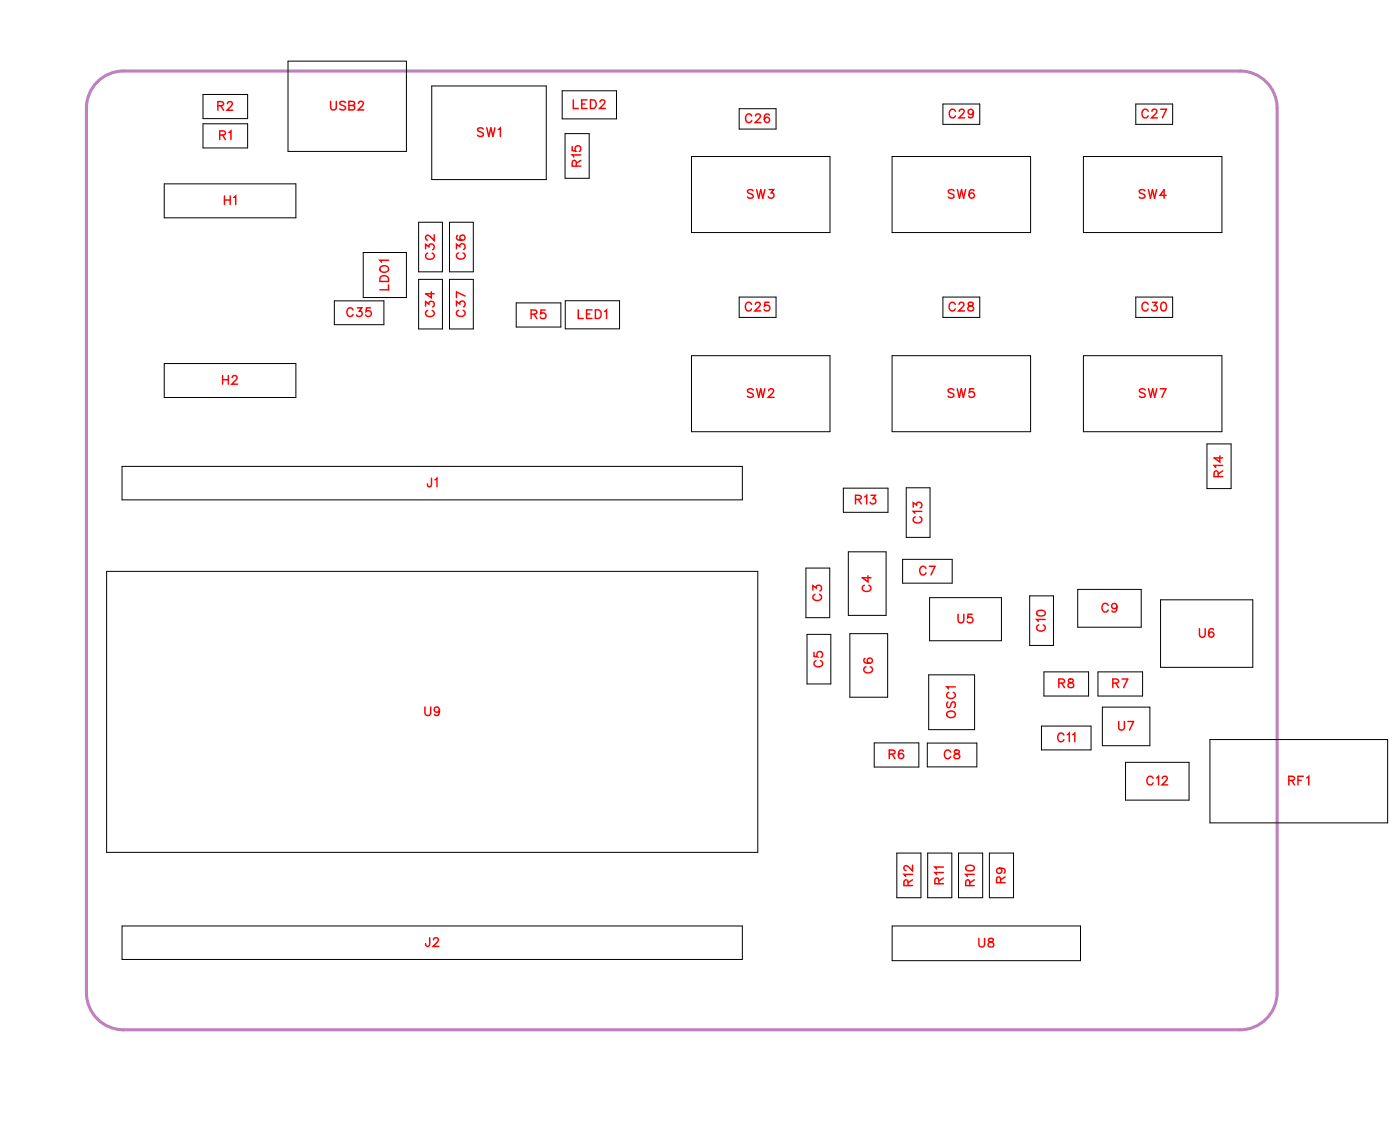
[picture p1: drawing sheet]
<svg xmlns="http://www.w3.org/2000/svg" width="115mm" height="92mm" viewBox="0 0 115 92" stroke-linecap="round" stroke-linejoin="round" font-family="sans-serif">
<path d="M8.3 6.5l.5-.3 .7-.3 .7-.1h91.9a3 3 0 0 1 3 3.1v72.8a3 3 0 0 1-3 3h-91.9a3 3 0 0 1-3.1-3v-72.8a3 3 0 0 1 1.2-2.4z" fill="none" stroke="#bf80bf" stroke-width=".25"/>
<g fill="none" stroke="#000" stroke-width=".08">
<path d="M13.5 15.1h10.9v2.8h-10.9zM16.7 7.8h3.7v2h-3.7zM16.7 10.2h3.7v2h-3.7zM23.7 5h9.8v7.5h-9.8zM34.5 18.3h1.9v4.1h-1.9zM35.5 7.1h9.5v7.7h-9.5zM37 18.3h2v4.1h-2zM46.3 7.5h4.4v2.3h-4.4zM46.5 11h2v3.7h-2zM56.9 12.9h11.4v6.2h-11.4zM60.8 8.9h3.1v1.7h-3.1zM73.4 12.9h11.4v6.2h-11.4z"/>
<path d="M77.6 8.6h3v1.6h-3zM89.2 12.9h11.4v6.2h-11.4zM93.5 8.6h3v1.6h-3zM10 38.4h51.1v2.7h-51.1zM13.5 29.9h10.9v2.8h-10.9zM27.5 24.7h4.1v2h-4.1zM29.9 20.8h3.5v3.7h-3.5zM34.5 23h1.9v4.1h-1.9zM37 23h2v4.1h-2zM42.5 24.9h3.7v2h-3.7zM46.5 24.7h4.5v2.4h-4.5zM56.9 29.3h11.4v6.2h-11.4z"/>
<path d="M60.8 24.4h3.1v1.7h-3.1zM73.4 29.3h11.4v6.2h-11.4zM77.6 24.4h3v1.7h-3zM89.2 29.3h11.4v6.2h-11.4zM93.5 24.4h3v1.7h-3zM99.3 36.5h2v3.7h-2zM8.8 47h53.6v23.1h-53.6zM66.3 46.7h2v4.1h-2zM66.4 52.2h2v4.1h-2zM69.4 40.2h3.7v1.9h-3.7zM69.8 45.4h3.1v5.2h-3.1zM69.9 52.1h3.2v5.3h-3.2z"/>
<path d="M74.3 46h4.1v2h-4.1zM74.6 40.1h1.9v4.1h-1.9zM76.4 55.5h3.8v4.5h-3.8zM76.5 49.2h5.9v3.5h-5.9zM84.7 49h2v4.1h-2zM85.7 59.7h4.1v2h-4.1zM85.9 55.3h3.7v2h-3.7zM88.7 48.5h5.2v3.1h-5.2zM90.4 55.3h3.6v2h-3.6zM90.7 58.2h3.9v3.1h-3.9zM95.5 49.3h7.6v5.6h-7.6zM10 76.2h51.1v2.7h-51.1z"/>
<path d="M72 61.1h3.6v2h-3.6zM73.4 76.2h15.5v2.8h-15.5zM73.8 70.2h2v3.6h-2zM76.3 61.1h4.1v2h-4.1zM76.4 70.2h1.9v3.6h-1.9zM78.9 70.2h2v3.6h-2zM81.4 70.2h2v3.6h-2zM92.6 62.7h5.3v3.1h-5.3zM99.6 60.8h14.6v6.9h-14.6z"/>
</g>
<g fill="none" stroke="#f00" stroke-width=".12">
<path d="M17.9 8.7h.4l.1-.2-.2-.1h-.3v.7M18.1 11.1h.4l.1-.2-.2-.1h-.3v.7M18.2 8.7l.2 .4M18.3 11.1l.3 .4M18.5 16.1v.7M18.5 16.5h.4M18.7 8.5l.2-.1h.1l.1 .1-.1 .2-.3 .4h.5M18.8 10.9l.2-.1v.7M18.9 16.1v.7M19.2 16.2l.2-.1v.7M27.2 8.3v.5l.2 .2 .2-.1 .1-.6M28.4 8.4l-.1-.1-.3 .1v.2l.4 .2v.1l-.1 .1-.3-.1"/>
<path d="M28.7 8.7h.5v.2l-.2 .1h-.3v-.7l.5 .1v.2l-.2 .1M29.5 8.5l.1-.2h.2l.1 .2-.1 .2-.3 .3h.4M35.7 19.3v.5l-.3-.4-.2-.1-.2 .2v.1l.2 .2M37.7 19.4h-.1a.35 .35 0 0 0 .3 .4 .35 .35 0 0 0 .4-.2 .22 .22 0 0 0-.2-.3 .22 .22 0 0 0-.3 .2 .22 .22 0 0 0 .2 .3M39.8 10.6l-.2-.1-.3 .1 .1 .2 .4 .2v.1l-.2 .1-.3-.1M40.1 10.5l.1 .7 .2-.7 .2 .7 .1-.7M41 10.7l.2-.2v.7M47.1 12.1v.3h.3a.25 .25 0 0 1 0-.3 .25 .25 0 0 1 .4 0 .25 .25 0 0 1-.1 .4M47.2 8.2v.7h.4M47.4 13.7v-.4l-.2-.1-.1 .2v.3h.7M47.8 12.7h-.7l.1 .2M47.8 13.2l-.4 .2"/>
<path d="M47.9 8.6h.2M48.3 8.2h-.4v.7h.4M48.6 8.2h.2a.38 .38 0 0 1 .3 .4 .38 .38 0 0 1-.3 .3h-.2zM49.4 8.4l.1-.2h.2l.1 .2-.1 .2-.3 .3h.4M61.9 9.5a.26 .26 0 0 0-.3-.1 .26 .26 0 0 0-.2 .2v.2a.26 .26 0 0 0 .2 .3 .26 .26 0 0 0 .3-.2M62 15.7l-.2-.1-.3 .1 .1 .2 .4 .2v.1l-.2 .1-.3-.1M62.2 9.5l.1-.1h.2l.1 .1-.1 .2-.3 .4h.4M62.3 15.6l.1 .7 .2-.7 .2 .7 .2-.7M63.3 15.6h.4l-.2 .3a.24 .24 0 0 1 .1 .4 .24 .24 0 0 1-.4-.1M63.3 9.5v-.1a.35 .35 0 0 0-.4 .3 .35 .35 0 0 0 .2 .4 .22 .22 0 0 0 .2-.2 .22 .22 0 0 0-.2-.3 .22 .22 0 0 0-.2 .2M78.5 15.7l-.1-.1-.4 .1 .1 .2 .4 .1v.2l-.1 .1-.4-.1M78.6 9.2a.26 .26 0 0 0-.3-.2 .26 .26 0 0 0-.2 .3v.1a.26 .26 0 0 0 .2 .3 .26 .26 0 0 0 .3-.2"/>
<path d="M78.8 15.6l.2 .7 .1-.7 .2 .7 .2-.7M79 9.2l.1-.2h.1l.2 .1-.1 .3-.4 .3h.5M80.1 9.2a.22 .22 0 0 1-.3 .2 .22 .22 0 0 1-.1-.3 .22 .22 0 0 1 .4 0v.1a.34 .34 0 0 1-.3 .5l-.1-.1M80.2 15.7l-.1-.1a.35 .35 0 0 0-.4 .3 .35 .35 0 0 0 .3 .4 .22 .22 0 0 0 .2-.2 .22 .22 0 0 0-.2-.2 .22 .22 0 0 0-.2 .2M94.2 15.7l-.1-.1-.3 .1v.2l.4 .2v.1l-.1 .1-.3-.1M94.5 9.2a.26 .26 0 0 0-.3-.2 .26 .26 0 0 0-.2 .3v.1a.26 .26 0 0 0 .2 .3 .26 .26 0 0 0 .3-.2M94.5 15.6l.2 .7 .2-.7 .1 .7 .2-.7M94.8 9.2l.1-.2h.2l.1 .1-.1 .3-.3 .3h.5M95.5 9h.5l-.3 .7M96 16.1h-.5l.3-.5v.7M18.3 30.9v.7M18.3 31.2h.5"/>
<path d="M18.8 30.9v.7M19.1 31.1l.1-.2h.2l.1 .1-.1 .3-.3 .3h.4M29.1 25.5a.26 .26 0 0 0-.3-.2 .26 .26 0 0 0-.2 .3v.2a.26 .26 0 0 0 .2 .2 .26 .26 0 0 0 .3-.1M29.4 25.3h.4l-.2 .3a.24 .24 0 0 1 .2 .4 .25 .25 0 0 1-.5-.1M30.5 25.3h-.3l-.1 .3a.25 .25 0 0 1 .4 0 .25 .25 0 0 1 0 .4 .25 .25 0 0 1-.4-.1M31.4 22.7h.1h.4l.1 .5h-.7zM31.4 21.9a.35 .35 0 0 1 .4 0 .35 .35 0 0 1 .1 .4 .33 .33 0 0 1-.4 .1 .33 .33 0 0 1-.1-.5zM32 21.4h-.7l.1 .2M32 23.4v.4h-.7M35 20.5v-.4l.3 .2a.24 .24 0 0 1 .4-.2 .24 .24 0 0 1-.1 .4M35 25.2v-.4l.3 .2a.24 .24 0 0 1 .4-.2 .25 .25 0 0 1-.1 .5M35.2 20.8a.26 .26 0 0 0-.2 .3 .26 .26 0 0 0 .3 .2h.2a.26 .26 0 0 0 .2-.2 .26 .26 0 0 0-.1-.3"/>
<path d="M35.2 25.5a.26 .26 0 0 0-.2 .3 .26 .26 0 0 0 .3 .2h.2a.26 .26 0 0 0 .2-.2 .26 .26 0 0 0-.1-.3M35.5 24v.5l-.5-.3h.7M35.5 39.3v.7h-.3v-.2M35.8 39.5l.2-.2v.7M37.6 20.5v-.4l.2 .2a.24 .24 0 0 1 .4-.2 .24 .24 0 0 1-.1 .4M37.6 25.2v-.4l.2 .2a.24 .24 0 0 1 .4-.2 .24 .24 0 0 1-.1 .4M37.7 20.8a.26 .26 0 0 0-.1 .3 .26 .26 0 0 0 .2 .2h.2a.26 .26 0 0 0 .3-.2 .26 .26 0 0 0-.2-.3M37.7 25.5a.26 .26 0 0 0-.1 .3 .26 .26 0 0 0 .2 .2h.2a.26 .26 0 0 0 .3-.2 .26 .26 0 0 0-.2-.3M38.3 24.4l-.7-.4v.5M43.7 25.8h.4l.1-.2-.2-.1h-.3v.7M43.9 25.8l.3 .4M44.9 25.5h-.4v.3a.25 .25 0 0 1 .4 0 .25 .25 0 0 1-.1 .4 .25 .25 0 0 1-.3-.1"/>
<path d="M47.6 25.5v.7h.4M48.3 25.8h.2M48.7 25.5h-.4v.7h.4M49 25.5h.2a.38 .38 0 0 1 .3 .3 .38 .38 0 0 1-.3 .4h-.2zM49.8 25.6l.1-.1v.7M61.9 25a.26 .26 0 0 0-.3-.1 .26 .26 0 0 0-.3 .2v.2a.26 .26 0 0 0 .3 .3 .26 .26 0 0 0 .3-.2M62 32.1l-.2-.1-.3 .1 .1 .2 .4 .2v.1l-.2 .1-.3-.1M62.2 25l.1-.1h.1l.2 .1-.1 .2-.4 .4h.5M62.3 32l.1 .7 .2-.7 .2 .7 .2-.7M63.3 32.2l.1-.2h.1l.2 .1-.1 .3-.4 .3h.5M63.3 24.9h-.3l-.1 .3a.25 .25 0 0 1 .4 0 .25 .25 0 0 1 0 .3 .25 .25 0 0 1-.4-.1M78.5 32.1l-.2-.1-.3 .1 .1 .2 .4 .1v.2l-.2 .1-.3-.1"/>
<path d="M78.6 25a.26 .26 0 0 0-.3-.1 .26 .26 0 0 0-.2 .2v.2a.26 .26 0 0 0 .2 .3 .26 .26 0 0 0 .3-.2M78.8 32l.2 .7 .1-.7 .2 .7 .2-.7M78.9 25l.2-.1h.1l.1 .1-.1 .2-.3 .4h.5M79.7 24.9v.2l.3 .1 .1 .1a.24 .24 0 0 1-.2 .3 .24 .24 0 0 1-.2-.3l.4-.3v-.1zM80.1 32h-.3v.3a.25 .25 0 0 1 .4 0 .25 .25 0 0 1-.1 .4 .25 .25 0 0 1-.4-.1M94.3 32.1l-.2-.1-.3 .1v.2l.5 .2v.1l-.2 .1-.3-.1M94.5 25a.26 .26 0 0 0-.3-.1 .26 .26 0 0 0-.2 .2v.2a.26 .26 0 0 0 .2 .3 .26 .26 0 0 0 .3-.2M94.5 32l.2 .7 .2-.7 .1 .7 .2-.7M94.8 24.9h.4l-.2 .2a.24 .24 0 0 1 .2 .4 .24 .24 0 0 1-.4-.1M95.5 32h.5l-.4 .7M95.6 24.9h.1a.37 .37 0 0 1 .3 .3 .37 .37 0 0 1-.3 .4 .45 .45 0 0 1-.1-.7zM100.3 39.2l-.1-.4-.1-.1-.2 .2v.3h.7"/>
<path d="M100.4 37.5v.5l-.5-.3h.7M100.6 38.3h-.7l.2 .2M100.6 38.7l-.3 .3M35 58.2v.5l.2 .2 .2-.1v-.6M36.2 58.4a.22 .22 0 0 1-.3 .2 .22 .22 0 0 1-.1-.4 .22 .22 0 0 1 .3 .1l.1 .1a.34 .34 0 0 1-.3 .5l-.1-.1M66.9 48.5v-.3l.3 .2a.24 .24 0 0 1 .4-.2 .24 .24 0 0 1-.1 .4M67 53.7v.3h.3a.25 .25 0 0 1 0-.3 .25 .25 0 0 1 .4 0 .25 .25 0 0 1-.1 .4M67.1 48.9a.26 .26 0 0 0-.2 .3 .26 .26 0 0 0 .3 .2h.1a.26 .26 0 0 0 .3-.2 .26 .26 0 0 0-.2-.3M67.2 54.3a.26 .26 0 0 0-.2 .3 .26 .26 0 0 0 .3 .3h.1a.26 .26 0 0 0 .3-.3 .26 .26 0 0 0-.2-.3M70.4 41.1l.4-.1 .1-.1-.2-.2h-.3v.8M70.6 41.1l.3 .4M71.1 48.1a.26 .26 0 0 0-.1 .3 .26 .26 0 0 0 .2 .3h.2a.26 .26 0 0 0 .3-.3 .26 .26 0 0 0-.2-.3"/>
<path d="M71.2 40.9l.1-.2v.8M71.2 54.2h-.1a.35 .35 0 0 0 .3 .4 .35 .35 0 0 0 .4-.2 .22 .22 0 0 0-.2-.3 .22 .22 0 0 0-.2 .2 .22 .22 0 0 0 .2 .3M71.3 54.8a.26 .26 0 0 0-.2 .3 .26 .26 0 0 0 .3 .3h.1a.26 .26 0 0 0 .3-.3 .26 .26 0 0 0-.2-.3M71.4 47.4v.5l-.4-.4h.7M71.7 40.7h.4l-.2 .3a.24 .24 0 0 1 .1 .4 .24 .24 0 0 1-.4-.1M75.2 41.7v-.4l.2 .2a.24 .24 0 0 1 .4-.1 .24 .24 0 0 1-.1 .4M75.3 42.5a.26 .26 0 0 0-.1 .3 .26 .26 0 0 0 .2 .2h.2a.26 .26 0 0 0 .3-.2 .26 .26 0 0 0-.2-.3M75.9 42.1h-.7l.1 .1M76.2 46.8a.26 .26 0 0 0-.3-.2 .26 .26 0 0 0-.2 .3v.1a.26 .26 0 0 0 .2 .3 .26 .26 0 0 0 .3-.2M76.5 46.6h.5l-.4 .7M78 58.6a.35 .35 0 0 1 .4-.1 .35 .35 0 0 1 .2 .4 .33 .33 0 0 1-.5 .1 .33 .33 0 0 1-.1-.4zM78 57.7l-.1 .2 .1 .3 .2-.1 .2-.4h.1l.1 .2-.1 .3"/>
<path d="M78.1 57a.26 .26 0 0 0-.2 .2 .26 .26 0 0 0 .3 .3h.2a.26 .26 0 0 0 .2-.3 .26 .26 0 0 0-.1-.2M78.6 56.5h-.7l.2 .2M78.9 50.5v.5l.2 .2 .2-.1v-.6M80 50.5h-.3l-.1 .3a.25 .25 0 0 1 .4 0 .25 .25 0 0 1 0 .4 .25 .25 0 0 1-.4-.1M85.4 50.3l.2-.1a.3 .3 0 0 1 .4 .3 .38 .38 0 0 1-.3 .2 .38 .38 0 0 1-.4-.3zM85.5 51.4a.26 .26 0 0 0-.2 .3 .26 .26 0 0 0 .3 .2h.2a.26 .26 0 0 0 .2-.2 .26 .26 0 0 0-.1-.3M86 51h-.7l.2 .1M87.1 56.2h.5v-.2l-.2-.1h-.3v.7M87.4 56.2l.2 .4M88 55.9v.2l.3 .1 .1 .1a.24 .24 0 0 1-.3 .3 .24 .24 0 0 1-.2-.3l.4-.3v-.1zM91.2 49.8a.26 .26 0 0 0-.3-.2 .26 .26 0 0 0-.2 .3v.2a.26 .26 0 0 0 .2 .2 .26 .26 0 0 0 .3-.1M91.6 56.2h.4l.1-.2-.2-.1h-.3v.7"/>
<path d="M91.8 56.2l.3 .4M91.9 49.9a.22 .22 0 0 1-.3 .2 .22 .22 0 0 1-.1-.4 .22 .22 0 0 1 .4 0v.2a.34 .34 0 0 1-.2 .4l-.2-.1M92.1 59.3v.6l.2 .2 .2-.1v-.7M92.3 55.9h.5l-.3 .7M92.8 59.3h.5l-.3 .8M98.7 51.7v.5l.2 .2 .3-.1v-.6M99.9 51.8l-.1-.1a.35 .35 0 0 0-.4 .3 .35 .35 0 0 0 .3 .4 .22 .22 0 0 0 .2-.2 .22 .22 0 0 0-.2-.2 .22 .22 0 0 0-.2 .2M35.4 77.1l-.1 .7h-.2l-.1-.2M35.7 77.3l.1-.2h.2l.1 .2-.1 .2-.4 .4h.5M73.2 62h.4l.1-.2-.2-.1h-.3v.7M73.4 62l.3 .4M74.4 61.8l-.1-.1a.35 .35 0 0 0-.4 .3 .35 .35 0 0 0 .3 .4 .22 .22 0 0 0 .2-.2 .22 .22 0 0 0-.2-.2 .22 .22 0 0 0-.3 .2"/>
<path d="M74.7 72.8v-.4h-.2l-.1 .1v.3h.7M75.1 71.9h-.7l.1 .2M75.1 71.2v.4l-.3-.3-.3-.1-.1 .1v.2l.2 .1M75.1 72.4l-.4 .2M77.3 72.7l-.1-.4-.1-.1-.2 .2v.3h.7M77.6 71.8h-.7l.2 .1M77.6 71.3h-.7l.2 .2M77.6 72.2l-.3 .3M78.2 61.9a.26 .26 0 0 0-.3-.2 .26 .26 0 0 0-.2 .3v.1a.26 .26 0 0 0 .2 .3 .26 .26 0 0 0 .3-.2M78.6 61.7v.2l.3 .1 .1 .2a.24 .24 0 0 1-.2 .2 .24 .24 0 0 1-.3-.2l.5-.3-.1-.2zM79.5 71.3l.3-.1a.3 .3 0 0 1 .4 .2 .38 .38 0 0 1-.4 .2 .38 .38 0 0 1-.3-.2zM79.8 72.8v-.4h-.2l-.1 .1v.3h.7"/>
<path d="M80.2 71.9h-.7l.1 .2M80.2 72.4l-.4 .2M80.6 77.2v.5l.2 .2 .2-.1v-.6M81.4 77.2v.2l.3 .1 .1 .2a.24 .24 0 0 1-.2 .2 .24 .24 0 0 1-.3-.2l.5-.3-.1-.2zM82.3 71.4a.22 .22 0 0 1 .1 .3 .22 .22 0 0 1-.3 .1 .22 .22 0 0 1 0-.4h.2a.34 .34 0 0 1 .4 .3l-.1 .1M82.4 72.6l-.1-.4-.1-.1-.2 .2v.3h.7M82.7 72.1l-.3 .3M87.6 60.5a.26 .26 0 0 0-.3-.2 .26 .26 0 0 0-.2 .3v.1a.26 .26 0 0 0 .2 .3 .26 .26 0 0 0 .3-.2M87.8 60.4l.2-.1v.7M88.3 60.4l.2-.1v.7M94.9 64a.26 .26 0 0 0-.3-.1 .26 .26 0 0 0-.2 .2v.2a.26 .26 0 0 0 .2 .3 .26 .26 0 0 0 .3-.2M95.2 64l.2-.1v.7"/>
<path d="M95.7 64l.1-.1h.1l.2 .1-.1 .2-.4 .4h.5M106.1 64.2h.4v-.2l-.1-.1h-.3v.7M106.3 64.2l.2 .4M106.8 64.2h.3M107.3 63.9h-.5v.7M107.6 64l.1-.1v.7"/>
</g>
<g font-size="1.2" fill="#fff">
<text x="17.9" y="9.4">R2</text>
<text x="18" y="11.8">R1</text>
<text x="27.1" y="9.3">USB2</text>
<text x="39.2" y="11.5">SW1</text>
<text x="47.1" y="9.2">LED2</text>
<text x="61.3" y="10.4">C26</text>
<text x="78.1" y="10">C29</text>
<text x="93.9" y="10">C27</text>
<text x="18.4" y="17.1">H1</text>
<text x="48.1" y="13.7" transform="rotate(-90 48.1 13.7)">R15</text>
<text x="61.5" y="16.6">SW3</text>
<text x="78" y="16.6">SW6</text>
<text x="93.7" y="16.6">SW4</text>
<text x="32.3" y="23.9" transform="rotate(-90 32.3 23.9)">LDO1</text>
<text x="36" y="21.4" transform="rotate(-90 36 21.4)">C32</text>
<text x="38.6" y="21.4" transform="rotate(-90 38.6 21.4)">C36</text>
<text x="28.5" y="26.3">C35</text>
<text x="36" y="26.1" transform="rotate(-90 36 26.1)">C34</text>
<text x="38.6" y="26.1" transform="rotate(-90 38.6 26.1)">C37</text>
<text x="43.7" y="26.5">R5</text>
<text x="47.5" y="26.5">LED1</text>
<text x="61.3" y="25.9">C25</text>
<text x="78.1" y="25.9">C28</text>
<text x="93.9" y="25.9">C30</text>
<text x="18.3" y="31.9">H2</text>
<text x="61.5" y="33">SW2</text>
<text x="78" y="33">SW5</text>
<text x="93.7" y="33">SW7</text>
<text x="35.1" y="40.3">J1</text>
<text x="70.4" y="41.7">R13</text>
<text x="100.9" y="39.3" transform="rotate(-90 100.9 39.3)">R14</text>
<text x="75.6" y="47.6">C7</text>
<text x="76.2" y="43.1" transform="rotate(-90 76.2 43.1)">C13</text>
<text x="67.9" y="49.5" transform="rotate(-90 67.9 49.5)">C3</text>
<text x="72" y="48.7" transform="rotate(-90 72 48.7)">C4</text>
<text x="78.8" y="51.5">U5</text>
<text x="86.3" y="52" transform="rotate(-90 86.3 52)">C10</text>
<text x="90.6" y="50.6">C9</text>
<text x="98.7" y="52.7">U6</text>
<text x="34.9" y="59.2">U9</text>
<text x="68" y="54.9" transform="rotate(-90 68 54.9)">C5</text>
<text x="72.1" y="55.4" transform="rotate(-90 72.1 55.4)">C6</text>
<text x="78.9" y="59.1" transform="rotate(-90 78.9 59.1)">OSC1</text>
<text x="87.1" y="56.9">R8</text>
<text x="91.5" y="56.9">R7</text>
<text x="73.1" y="62.7">R6</text>
<text x="77.7" y="62.7">C8</text>
<text x="87" y="61.3">C11</text>
<text x="92" y="60.4">U7</text>
<text x="94.3" y="64.9">C12</text>
<text x="106" y="64.9">RF1</text>
<text x="75.4" y="72.9" transform="rotate(-90 75.4 72.9)">R12</text>
<text x="77.9" y="72.8" transform="rotate(-90 77.9 72.8)">R11</text>
<text x="80.5" y="72.9" transform="rotate(-90 80.5 72.9)">R10</text>
<text x="83" y="72.7" transform="rotate(-90 83 72.7)">R9</text>
<text x="35" y="78.1">J2</text>
<text x="80.5" y="78.2">U8</text>
</g>
</svg>
